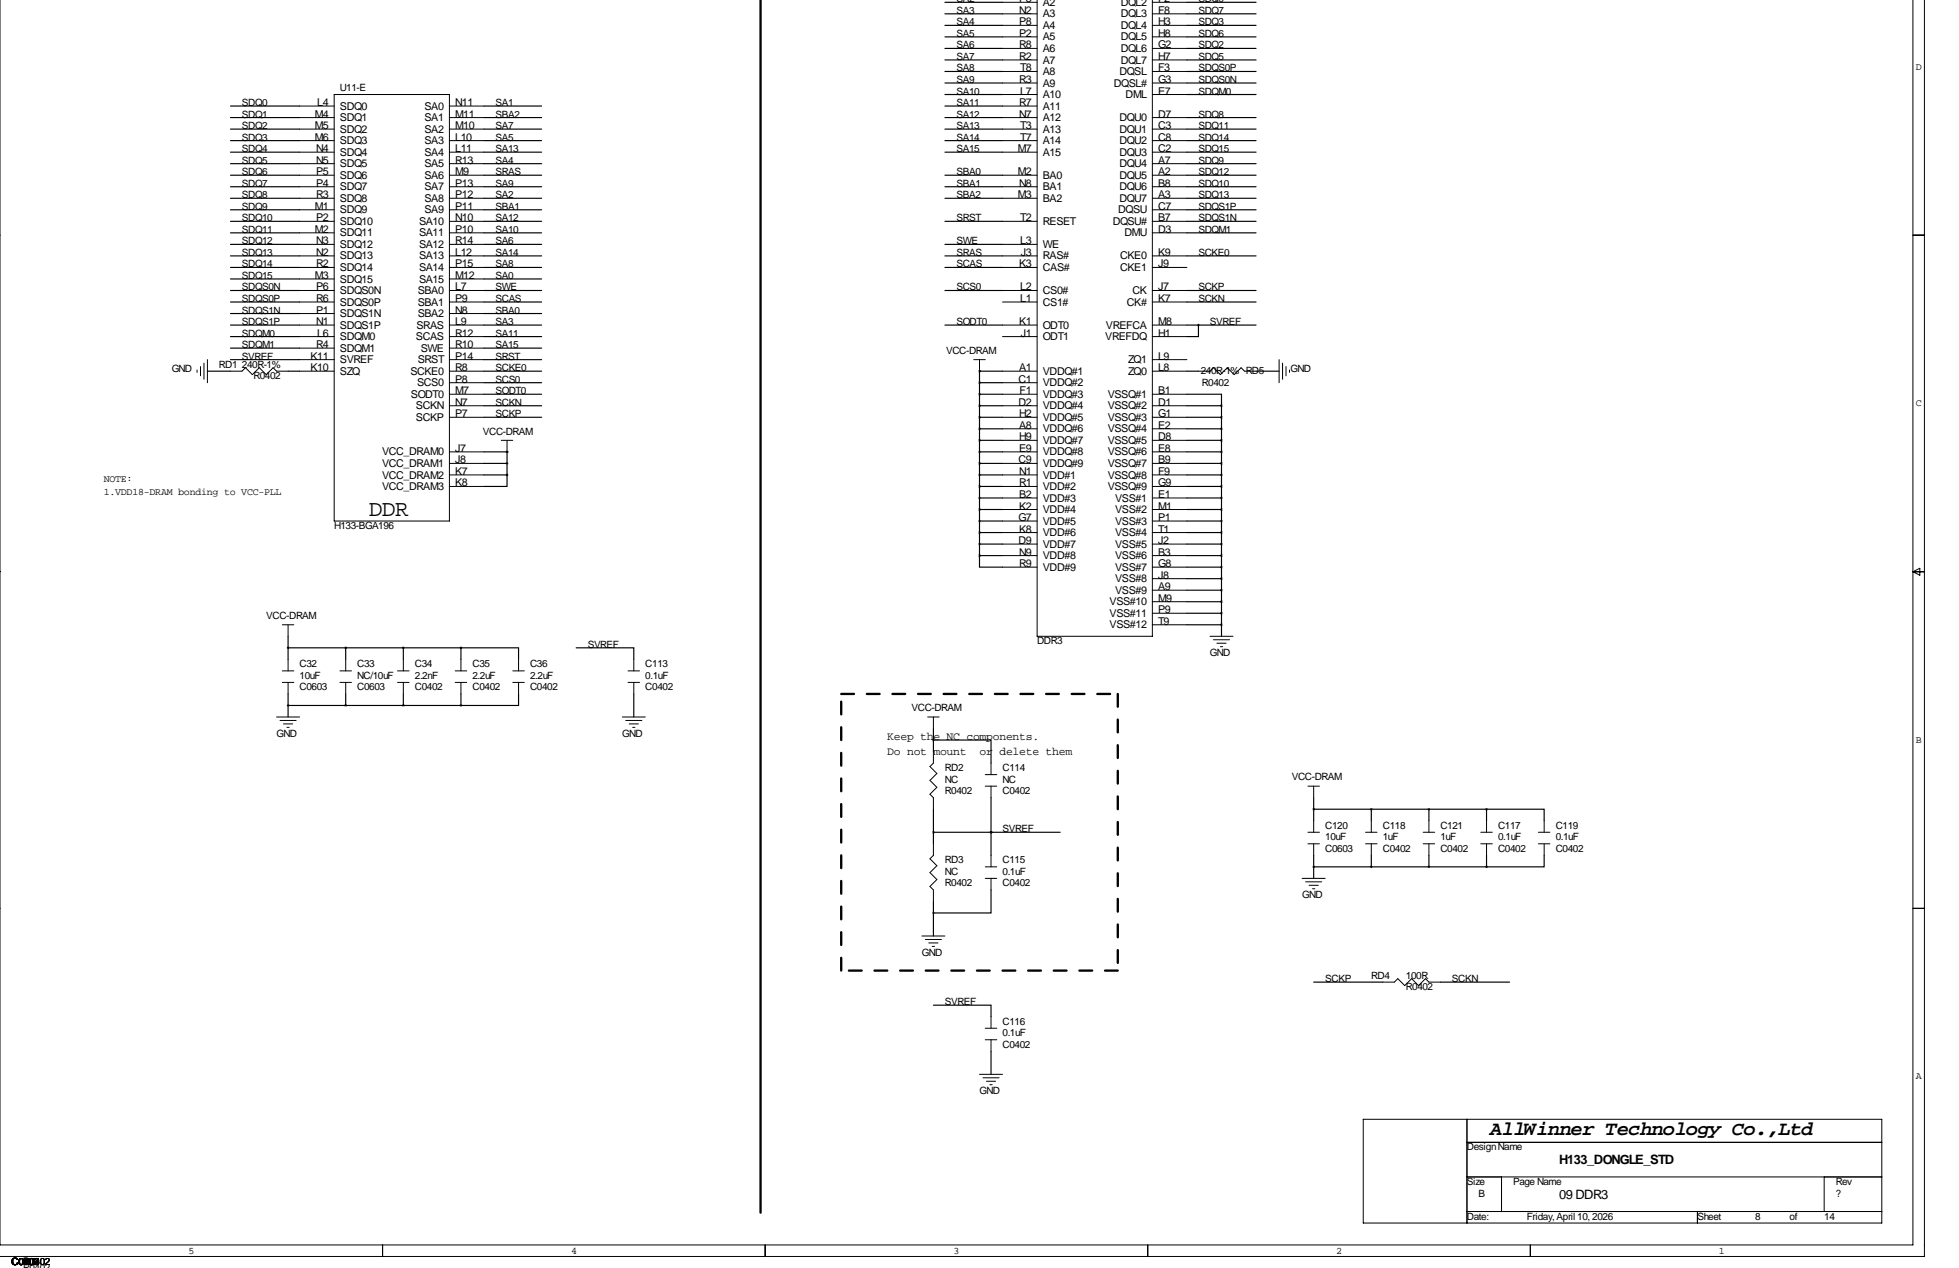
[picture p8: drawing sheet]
<svg xmlns="http://www.w3.org/2000/svg" width="432mm" height="279mm" viewBox="0 0 432 279" stroke-linecap="round" stroke-linejoin="round" font-family="sans-serif">
<path d="M167.6 -.1v267.3" fill="none" stroke="#000" stroke-width=".51"/>
<path d="M185.4 152.9h61M246.4 152.9v61M185.4 213.9v-61M246.4 213.9h-61" fill="none" stroke="#000" stroke-width=".51" stroke-dasharray="2.8 2.8"/>
<g fill="none" stroke="#000" stroke-width=".22">
<path d="M0 -.1v274.4h421.6v-274.4M228.6 -.1v140.3h25.4v-140.2M424.2 -.1v277h-424.3M221 .5h7.6M221 3h7.6M221 5.6h7.6M221 8.1h7.6M221 10.7h7.6M221 13.2h7.6M221 15.7h7.6M221 18.3h7.6M254 .5h7.6"/>
<path d="M254 3h7.6M254 5.6h7.6M254 8.1h7.6M254 10.7h7.6M254 13.2h7.6M254 15.7h7.6M254 18.3h7.6M66 23.4h7.7M66 25.9h7.7M66 28.4h7.7M66 31h7.7M66 33.5h7.7"/>
<path d="M66 38.6h7.7M66 36.1h7.7M73.7 20.8h25.4v94h-25.4zM99.1 23.4h7.6M99.1 25.9h7.6M99.1 28.4h7.6M99.1 31h7.6M99.1 33.5h7.6M99.1 38.6h7.6M99.1 36.1h7.6M221 20.8h7.6M221 23.4h7.6"/>
<path d="M221 25.9h7.6M221 28.4h7.6M221 31h7.6M221 33.5h7.6M221 38.6h7.6M254 20.8h7.6M254 25.9h7.6M254 28.4h7.6M254 31h7.6M254 33.5h7.6M254 38.6h7.6M254 36.1h7.6"/>
<path d="M-.1 51.8h.1M66 41.1h7.7M66 43.7h7.7M66 53.8h7.7M66 56.4h7.7M66 58.9h7.7M66 46.2h7.7M66 48.8h7.7M66 51.3h7.7M99.1 41.1h7.6M99.1 43.7h7.6M99.1 53.8h7.6"/>
<path d="M99.1 56.4h7.6M99.1 58.9h7.6M99.1 46.2h7.6M99.1 48.8h7.6M99.1 51.3h7.6M221 41.1h7.6M221 43.7h7.6M221 53.8h7.6M221 56.4h7.6M221 58.9h7.6M221 48.8h7.6M254 41.1h7.6"/>
<path d="M254 43.7h7.6M254 56.4h7.6M254 58.9h7.6M254 46.2h7.6M254 48.8h7.6M254 51.3h7.6M421.6 51.8h2.6M45.7 79.2v5.1M66 64h7.7M66 66.5h7.7M66 71.6h7.7M66 74.2h7.7"/>
<path d="M66 79.2h7.7M66 61.5h7.7M66 69.1h7.7M66 76.7h7.7M99.1 64h7.6M99.1 66.5h7.6M99.1 71.6h7.6M99.1 74.2h7.6M99.1 79.2h7.6M99.1 61.5h7.6M99.1 69.1h7.6M99.1 76.7h7.6"/>
<path d="M214.6 79.2h2.6M215.9 79.2v2.6M221 64h7.6M221 66.5h7.6M221 71.6h7.6M221 74.2h7.6M254 64h7.6M254 66.5h7.6M254 71.6h7.6M254 74.2h7.6M254 79.2h7.6M281.9 79.2v5.1"/>
<path d="M43.4 81.5v.5M44.2 80.8v2M45 80v3.6M50.8 81.8h2.5l.8-.8 1.5 1.5 1.5-1.5 1.6 1.5 1.5-1.5 .8 .8h2.5M66 81.8h7.7M99.1 81.8h7.6M99.1 84.3h7.6M99.1 86.9h7.6M99.1 89.4h7.6M99.1 91.9h7.6M99.1 99.6h7.6M110.5 97h2.5"/>
<path d="M111.8 97v2.6M221 81.8h7.6M221 84.3h7.6M221 86.9h7.6M221 89.4h7.6M221 91.9h7.6M221 94.5h7.6M221 97h7.6M221 99.6h7.6M254 81.8h7.6M254 86.9h7.6M254 89.4h7.6"/>
<path d="M254 91.9h7.6M254 94.5h7.6M254 97h7.6M254 99.6h7.6M264.2 81.8h2.5l.8-.8 1.5 1.5 1.5-1.5 1.5 1.5 1.6-1.5 .7 .8h2.6M282.7 80v3.6M283.5 80.8v2M284.2 81.5v.5M99.1 102.1h7.6M99.1 107.2h7.6M99.1 104.6h7.6M221 102.1h7.6"/>
<path d="M221 107.2h7.6M221 104.6h7.6M221 109.7h7.6M221 112.3h7.6M221 114.8h7.6M221 117.3h7.6M221 119.9h7.6M254 102.1h7.6M254 107.2h7.6M254 104.6h7.6M254 109.7h7.6M254 112.3h7.6"/>
<path d="M254 114.8h7.6M254 117.3h7.6M254 119.9h7.6M-.1 126h.1M62.2 137.7h2.6M63.5 137.7v2.5M221 122.4h7.6M221 125h7.6M254 122.4h7.6M254 125h7.6M254 127.5h7.6M254 130h7.6"/>
<path d="M254 132.6h7.6M254 135.1h7.6M254 137.7h7.6M421.6 126h2.6M421.6 126l1.6-.8v1.5zM61 158h5M61.7 158.8h3.6M62.2 150.4h2.6M62.2 147.8h2.6M62.5 159.5h2M63.5 145.3v2.5M63.5 150.4v2.5"/>
<path d="M74.9 150.4h2.6M74.9 147.8h2.6M76.2 145.3v2.5M76.2 150.4v2.5M87.6 150.4h2.6M87.6 147.8h2.6M88.9 145.3v2.5M88.9 150.4v2.5M100.3 150.4h2.6M100.3 147.8h2.6M101.6 145.3v2.5M101.6 150.4v2.5"/>
<path d="M113 150.4h2.6M113 147.8h2.6M114.3 145.3v2.5M114.3 150.4v2.5M137.2 158h5M137.9 158.8h3.6M138.4 150.4h2.6M138.4 147.8h2.6M138.7 159.5h2M139.7 145.3v2.5M139.7 150.4v2.5M204.5 158h2.5"/>
<path d="M205.7 158v2.5M266.7 140.2h5.1M267.5 141h3.5M268.2 141.7h2.1M269 142.5h.5M63.2 160.3h.6M139.4 160.3h.6M205.7 165.6v2.5l-.7 .8 1.5 1.5-1.5 1.6 1.5 1.5-1.5 1.5 .7 .8v2.5M217.2 173.2h2.5M217.2 170.7h2.5M218.4 168.1v2.6M218.4 173.2v2.6"/>
<path d="M288.3 173.2h2.5M289.6 173.2v2.6M205.7 185.9v2.6l-.7 .7 1.5 1.6-1.5 1.5 1.5 1.5-1.5 1.5 .7 .8v2.5M217.2 193.5h2.5M217.2 191h2.5M218.4 188.5v2.5M218.4 193.5v2.6M287 193.5h5.1M287.8 194.3h3.5M288.3 185.9h2.5M288.3 183.4h2.5M288.5 195.1h2.1"/>
<path d="M289.3 195.8h.5M289.6 180.8v2.6M289.6 185.9v2.6M301 185.9h2.5M301 183.4h2.5M302.3 180.8v2.6M302.3 185.9v2.6M313.7 185.9h2.5M313.7 183.4h2.5M315 180.8v2.6M315 185.9v2.6M326.4 185.9h2.5"/>
<path d="M326.4 183.4h2.5M327.7 180.8v2.6M327.7 185.9v2.6M339.1 185.9h2.5M339.1 183.4h2.5M340.4 180.8v2.6M340.4 185.9v2.6M-.1 200.2h.1M203.2 206.2h5.1M204 207h3.5M204.7 207.8h2.1M205.5 208.5h.5"/>
<path d="M304.8 216.4h2.5l.8-.8 1.5 1.6 1.5-1.6 1.6 1.6 1.5-1.6 .8 .8h2.5M421.6 200.2h2.6M215.9 236.7h5.1M216.7 237.5h3.5M217.2 229.1h2.5M217.2 226.6h2.5M217.4 238.3h2.1M218.2 239h.5M218.4 224v2.6M218.4 229.1v2.5M300.5 246.6h114.3v22.9h-114.3zM323.3 246.6v22.9"/>
<path d="M323.3 251.7h91.5M323.3 259.3h91.5M331 259.3v7.7M402.1 259.3v7.7M84.3 274.3v2.6M168.7 274.3v2.6M253 274.3v2.6M323.3 267h91.5M337.3 274.3v2.6M374.1 267v2.5"/>
</g>
<g fill="none" stroke="#000" stroke-width=".25">
<path d="M208.3 15.7h12.7M208.3 10.7h12.7M208.3 18.3h12.7M208.3 8.1h12.7M208.3 5.6h12.7M208.3 3h12.7M208.3 13.2h12.7M208.3 .5h12.7M261.6 15.7h15.3M261.6 10.7h15.3M261.6 18.3h15.3M261.6 8.1h15.3"/>
<path d="M261.6 5.6h15.3M261.6 3h15.3M261.6 13.2h15.3M261.6 .5h15.3M50.8 33.5h15.2M50.8 25.9h15.2M50.8 28.4h15.2M50.8 38.6h15.2M50.8 31h15.2M50.8 23.4h15.2M50.8 36.1h15.2M106.7 33.5h12.7"/>
<path d="M106.7 25.9h12.7M106.7 28.4h12.7M106.7 38.6h12.7M106.7 31h12.7M106.7 23.4h12.7M106.7 36.1h12.7M208.3 33.5h12.7M208.3 25.9h12.7M208.3 28.4h12.7M208.3 38.6h12.7M208.3 31h12.7M208.3 23.4h12.7"/>
<path d="M208.3 20.8h12.7M261.6 33.5h15.3M261.6 25.9h15.3M261.6 28.4h15.3M261.6 38.6h15.3M261.6 31h15.3M261.6 36.1h15.3M261.6 20.8h15.3M50.8 46.2h15.2M50.8 43.7h15.2M50.8 41.1h15.2M50.8 48.8h15.2"/>
<path d="M50.8 51.3h15.2M50.8 58.9h15.2M50.8 56.4h15.2M50.8 53.8h15.2M106.7 46.2h12.7M106.7 43.7h12.7M106.7 41.1h12.7M106.7 48.8h12.7M106.7 51.3h12.7M106.7 58.9h12.7M106.7 56.4h12.7M106.7 53.8h12.7"/>
<path d="M208.3 43.7h12.7M208.3 41.1h12.7M208.3 48.8h12.7M208.3 58.9h12.7M208.3 56.4h12.7M208.3 53.8h12.7M261.6 46.2h15.3M261.6 43.7h15.3M261.6 41.1h15.3M261.6 48.8h15.3M261.6 51.3h15.3M261.6 56.4h15.3"/>
<path d="M50.8 66.5h15.2M50.8 64h15.2M50.8 76.7h15.2M50.8 69.1h15.2M50.8 74.2h15.2M50.8 71.6h15.2M50.8 61.5h15.2M50.8 79.2h15.2M106.7 66.5h12.7M106.7 64h12.7M106.7 76.7h12.7M106.7 69.1h12.7"/>
<path d="M106.7 74.2h12.7M106.7 71.6h12.7M106.7 61.5h12.7M106.7 79.2h12.7M208.3 64h12.7M208.3 71.6h12.7M261.6 66.5h15.3M261.6 64h15.3M261.6 71.6h15.3M264.2 71.6v2.6h-2.6M45.7 81.8h5.1M63.5 81.8h2.5"/>
<path d="M106.7 86.9h12.7M106.7 81.8h12.7M106.7 89.4h12.7M106.7 91.9h12.7M106.7 84.3h12.7M106.7 99.6h5.1M111.8 99.6h.1M111.8 99.6v5M215.9 81.8h.1M215.9 86.9h5.1M215.9 81.8h5.1M215.9 89.4h5.1"/>
<path d="M215.9 91.9h5.1M215.9 84.3h5.1M215.9 99.6h5.1M215.9 81.8v40.6M215.9 94.5h5.1M215.9 97h5.1M261.6 86.9h7.6v2.5M261.6 81.8h2.6M261.6 89.4h7.6M261.6 91.9h7.6M261.6 99.6h7.6M261.6 94.5h7.6"/>
<path d="M261.6 97h7.6M269.2 89.4v50.8M276.9 81.8h5M106.7 102.1h5.1M106.7 104.6h5.1M111.8 104.6v2.6h-5.1M215.9 102.1h5.1M215.9 104.6h5.1M215.9 107.2h5.1M215.9 109.7h5.1M215.9 112.3h5.1M215.9 114.8h5.1"/>
<path d="M215.9 117.3h5.1M215.9 119.9h5.1M261.6 102.1h7.6M261.6 104.6h7.6M261.6 107.2h7.6M261.6 109.7h7.6M261.6 112.3h7.6M261.6 114.8h7.6M261.6 117.3h7.6M261.6 119.9h7.6M215.9 122.4v2.6h5.1M215.9 122.4h5.1"/>
<path d="M261.6 122.4h7.6M261.6 125h7.6M261.6 127.5h7.6M261.6 130h7.6M261.6 132.6h7.6M261.6 135.1h7.6M261.6 137.7h7.6M63.5 155.4h38.1M63.5 140.2v5.1M63.5 152.9v5.1M63.5 142.7h38.1M76.2 142.7v2.6"/>
<path d="M76.2 152.9v2.5M88.9 142.7v2.6M88.9 152.9v2.5M101.6 142.7h12.7v2.6M101.6 142.7v2.6M101.6 152.9v2.5M114.3 152.9v2.5h-12.7M127 142.7h12.7v2.6M139.7 152.9v5.1M205.7 163.1h12.7v5M205.7 160.5v5.1M205.7 178.3v7.6"/>
<path d="M218.4 175.8v12.7M289.6 175.8v5M289.6 178.3h38.1M302.3 178.3v2.5M315 178.3v2.5M327.7 178.3h12.7v2.5M327.7 178.3v2.5M205.7 198.6v7.6M205.7 183.4h28M218.4 183.4h.1M218.4 196.1v5.1h-12.7M289.6 188.5v5"/>
<path d="M289.6 191h38.1M302.3 188.5v2.5M315 188.5v2.5M327.7 188.5v2.5M340.4 188.5v2.5h-12.7M289.6 216.4h15.2M317.5 216.4h15.2M205.7 221.5h12.7v2.5M218.4 231.6v5.1"/>
</g>
<path d="M205.7 183.4a.05 .05 0 0 0 .1 0 .05 .05 0 0 0-.1 0zM218.4 183.4a.05 .05 0 0 0 .1 0 .05 .05 0 0 0-.1 0zM111.7 104.6a.05 .05 0 0 0 .1 0 .05 .05 0 0 0-.1 0zM111.7 102.1a.05 .05 0 0 0 .1 0 .05 .05 0 0 0-.1 0zM111.7 99.6a.05 .05 0 0 0 .1 0 .05 .05 0 0 0-.1 0zM264.1 71.6a.05 .05 0 0 0 .1 0 .05 .05 0 0 0-.1 0zM205.7 163.1a.05 .05 0 0 0 .1 0 .05 .05 0 0 0-.1 0zM289.5 178.3a.05 .05 0 0 0 .1 0 .05 .05 0 0 0-.1 0zM327.6 178.3a.05 .05 0 0 0 .1 0 .05 .05 0 0 0-.1 0zM302.2 178.3a.05 .05 0 0 0 .1 0 .05 .05 0 0 0-.1 0zM314.9 178.3a.05 .05 0 0 0 .1 0 .05 .05 0 0 0-.1 0zM205.7 201.2a.05 .05 0 0 0 .1 0 .05 .05 0 0 0-.1 0zM289.5 191a.05 .05 0 0 0 .1 0 .05 .05 0 0 0-.1 0zM327.6 191a.05 .05 0 0 0 .1 0 .05 .05 0 0 0-.1 0zM302.2 191a.05 .05 0 0 0 .1 0 .05 .05 0 0 0-.1 0zM314.9 191a.05 .05 0 0 0 .1 0 .05 .05 0 0 0-.1 0zM269.2 99.6a.05 .05 0 0 0 .1 0 .05 .05 0 0 0-.1 0zM269.2 102.1a.05 .05 0 0 0 .1 0 .05 .05 0 0 0-.1 0zM269.2 104.6a.05 .05 0 0 0 .1 0 .05 .05 0 0 0-.1 0zM269.2 107.2a.05 .05 0 0 0 .1 0 .05 .05 0 0 0-.1 0zM269.2 137.7a.05 .05 0 0 0 .1 0 .05 .05 0 0 0-.1 0zM269.2 135.1a.05 .05 0 0 0 .1 0 .05 .05 0 0 0-.1 0zM269.2 132.6a.05 .05 0 0 0 .1 0 .05 .05 0 0 0-.1 0zM269.2 130a.05 .05 0 0 0 .1 0 .05 .05 0 0 0-.1 0zM269.2 122.4a.05 .05 0 0 0 .1 0 .05 .05 0 0 0-.1 0zM269.2 119.9a.05 .05 0 0 0 .1 0 .05 .05 0 0 0-.1 0zM269.2 117.3a.05 .05 0 0 0 .1 0 .05 .05 0 0 0-.1 0zM269.2 114.8a.05 .05 0 0 0 .1 0 .05 .05 0 0 0-.1 0zM269.2 112.3a.05 .05 0 0 0 .1 0 .05 .05 0 0 0-.1 0zM269.2 109.7a.05 .05 0 0 0 .1 0 .05 .05 0 0 0-.1 0zM269.2 89.4a.05 .05 0 0 0 .1 0 .05 .05 0 0 0-.1 0zM269.2 97a.05 .05 0 0 0 .1 0 .05 .05 0 0 0-.1 0zM269.2 94.5a.05 .05 0 0 0 .1 0 .05 .05 0 0 0-.1 0zM269.2 91.9a.05 .05 0 0 0 .1 0 .05 .05 0 0 0-.1 0zM269.2 127.5a.05 .05 0 0 0 .1 0 .05 .05 0 0 0-.1 0zM269.2 125a.05 .05 0 0 0 .1 0 .05 .05 0 0 0-.1 0zM218.4 183.4a.05 .05 0 0 0 .1 0 .05 .05 0 0 0-.1 0z" fill="#000" stroke="#000" stroke-width=".51"/>
<text font-size="5" x="81.3" y="113.8">DDR</text>
<text font-size="4.4" x="328.4" y="250.2">AllWinner Technology Co.,Ltd</text>
<g font-size="2.8">
<text x="343.7" y="256.5">H133_DONGLE_STD</text>
<text x="343.7" y="264.2">09 DDR3</text>
</g>
<g font-size="2.5">
<text x="195.6" y="163.1">Keep the NC components.</text>
<text x="195.6" y="166.4">Do not mount</text>
<text x="215.9" y="166.4">or delete them</text>
</g>
<g font-size="2.4">
<text x="224.6" y=".5">P3</text>
<text x="224.6" y="3">N2</text>
<text x="224.6" y="5.6">P8</text>
<text x="229.9" y="1.3">A2</text>
<text x="229.9" y="3.8">A3</text>
<text x="247" y="1.3">DQL2</text>
<text x="247" y="3.8">DQL3</text>
<text x="255.3" y=".5">F2</text>
<text x="255.3" y="3">F8</text>
<text x="255.3" y="5.6">H3</text>
<text x="224.6" y="8.1">P2</text>
<text x="224.6" y="10.7">R8</text>
<text x="229.9" y="6.4">A4</text>
<text x="229.9" y="8.9">A5</text>
<text x="229.9" y="11.5">A6</text>
<text x="247" y="6.4">DQL4</text>
<text x="247" y="8.9">DQL5</text>
<text x="247" y="11.5">DQL6</text>
<text x="255.3" y="8.1">H8</text>
<text x="255.3" y="10.7">G2</text>
<text x="224.6" y="13.2">R2</text>
<text x="224.9" y="15.7">T8</text>
<text x="229.9" y="14">A7</text>
<text x="229.9" y="16.5">A8</text>
<text x="246.8" y="16.5">DQSL</text>
<text x="247" y="14">DQL7</text>
<text x="255.3" y="13.2">H7</text>
<text x="255.3" y="15.7">F3</text>
<text x="69.9" y="23.4">L4</text>
<text x="100.3" y="23.4">N11</text>
<text x="224.6" y="18.3">R3</text>
<text x="224.6" y="23.4">R7</text>
<text x="224.9" y="20.8">L7</text>
<text x="229.9" y="19.1">A9</text>
<text x="229.9" y="21.6">A10</text>
<text x="245.5" y="19.1">DQSL#</text>
<text x="248.1" y="21.6">DML</text>
<text x="255.3" y="18.3">G3</text>
<text x="255.3" y="20.8">E7</text>
<text x="69.4" y="25.9">M4</text>
<text x="69.4" y="28.4">M5</text>
<text x="74.9" y="24.2">SDQ0</text>
<text x="74.9" y="26.7">SDQ1</text>
<text x="74.9" y="29.2">SDQ2</text>
<text x="93.6" y="24.2">SA0</text>
<text x="93.6" y="26.7">SA1</text>
<text x="93.6" y="29.2">SA2</text>
<text x="100.3" y="25.9">M11</text>
<text x="100.3" y="28.4">M10</text>
<text x="224.6" y="25.9">N7</text>
<text x="224.9" y="28.4">T3</text>
<text x="229.9" y="24.2">A11</text>
<text x="229.9" y="26.7">A12</text>
<text x="229.9" y="29.2">A13</text>
<text x="246.8" y="26.7">DQU0</text>
<text x="246.8" y="29.2">DQU1</text>
<text x="255.3" y="25.9">D7</text>
<text x="255.3" y="28.4">C3</text>
<text x="69.4" y="31">M6</text>
<text x="69.7" y="33.5">N4</text>
<text x="74.9" y="31.8">SDQ3</text>
<text x="74.9" y="34.3">SDQ4</text>
<text x="93.6" y="31.8">SA3</text>
<text x="93.6" y="34.3">SA4</text>
<text x="100.3" y="31">L10</text>
<text x="100.3" y="33.5">L11</text>
<text x="224.3" y="33.5">M7</text>
<text x="224.9" y="31">T7</text>
<text x="229.9" y="31.8">A14</text>
<text x="229.9" y="34.3">A15</text>
<text x="246.8" y="31.8">DQU2</text>
<text x="246.8" y="34.3">DQU3</text>
<text x="255.3" y="31">C8</text>
<text x="255.3" y="33.5">C2</text>
<text x="69.7" y="36.1">N5</text>
<text x="69.7" y="38.6">P5</text>
<text x="69.7" y="41.1">P4</text>
<text x="74.9" y="36.9">SDQ5</text>
<text x="74.9" y="39.4">SDQ6</text>
<text x="74.9" y="41.9">SDQ7</text>
<text x="93.6" y="36.9">SA5</text>
<text x="93.6" y="39.4">SA6</text>
<text x="93.6" y="41.9">SA7</text>
<text x="100.3" y="36.1">R13</text>
<text x="100.3" y="38.6">M9</text>
<text x="100.3" y="41.1">P13</text>
<text x="224.3" y="38.6">M2</text>
<text x="224.6" y="41.1">N8</text>
<text x="229.9" y="39.4">BA0</text>
<text x="229.9" y="41.9">BA1</text>
<text x="246.8" y="36.9">DQU4</text>
<text x="246.8" y="39.4">DQU5</text>
<text x="246.8" y="41.9">DQU6</text>
<text x="255.3" y="36.1">A7</text>
<text x="255.3" y="38.6">A2</text>
<text x="255.3" y="41.1">B8</text>
<text x="69.4" y="46.2">M1</text>
<text x="69.7" y="43.7">R3</text>
<text x="74.9" y="44.5">SDQ8</text>
<text x="74.9" y="47">SDQ9</text>
<text x="93.6" y="44.5">SA8</text>
<text x="93.6" y="47">SA9</text>
<text x="100.3" y="43.7">P12</text>
<text x="100.3" y="46.2">P11</text>
<text x="224.3" y="43.7">M3</text>
<text x="229.9" y="44.5">BA2</text>
<text x="246.5" y="47">DQSU</text>
<text x="246.8" y="44.5">DQU7</text>
<text x="255.3" y="43.7">A3</text>
<text x="255.3" y="46.2">C7</text>
<text x="69.4" y="51.3">M2</text>
<text x="69.7" y="48.8">P2</text>
<text x="69.7" y="53.8">N3</text>
<text x="74.9" y="49.6">SDQ10</text>
<text x="74.9" y="52.1">SDQ11</text>
<text x="92.4" y="49.6">SA10</text>
<text x="92.4" y="52.1">SA11</text>
<text x="100.3" y="48.8">N10</text>
<text x="100.3" y="51.3">P10</text>
<text x="100.3" y="53.8">R14</text>
<text x="224.9" y="53.8">L3</text>
<text x="224.9" y="48.8">T2</text>
<text x="229.9" y="49.6">RESET</text>
<text x="245.3" y="49.6">DQSU#</text>
<text x="247.8" y="52.1">DMU</text>
<text x="255.3" y="48.8">B7</text>
<text x="255.3" y="51.3">D3</text>
<text x="69.7" y="56.4">N2</text>
<text x="69.7" y="58.9">R2</text>
<text x="74.9" y="54.6">SDQ12</text>
<text x="74.9" y="57.2">SDQ13</text>
<text x="74.9" y="59.7">SDQ14</text>
<text x="92.4" y="54.6">SA12</text>
<text x="92.4" y="57.2">SA13</text>
<text x="92.4" y="59.7">SA14</text>
<text x="100.3" y="56.4">L12</text>
<text x="100.3" y="58.9">P15</text>
<text x="224.6" y="58.9">K3</text>
<text x="225" y="56.4">J3</text>
<text x="229.9" y="54.6">WE</text>
<text x="229.9" y="57.2">RAS#</text>
<text x="229.9" y="59.7">CAS#</text>
<text x="246.9" y="57.2">CKE0</text>
<text x="246.9" y="59.7">CKE1</text>
<text x="255.3" y="56.4">K9</text>
<text x="255.3" y="58.9">J9</text>
<text x="69.4" y="61.5">M3</text>
<text x="69.7" y="64">P6</text>
<text x="74.9" y="62.3">SDQ15</text>
<text x="74.9" y="64.8">SDQS0N</text>
<text x="92.1" y="64.8">SBA0</text>
<text x="92.4" y="62.3">SA15</text>
<text x="100.3" y="61.5">M12</text>
<text x="100.3" y="64">L7</text>
<text x="224.9" y="64">L2</text>
<text x="229.9" y="64.8">CS0#</text>
<text x="249.6" y="64.8">CK</text>
<text x="255.3" y="64">J7</text>
<text x="69.7" y="66.5">R6</text>
<text x="69.7" y="69.1">P1</text>
<text x="69.7" y="71.6">N1</text>
<text x="74.9" y="67.3">SDQS0P</text>
<text x="74.9" y="69.9">SDQS1N</text>
<text x="92.1" y="67.3">SBA1</text>
<text x="92.1" y="69.9">SBA2</text>
<text x="100.3" y="66.5">P9</text>
<text x="100.3" y="69.1">N8</text>
<text x="100.3" y="71.6">L9</text>
<text x="224.6" y="71.6">K1</text>
<text x="224.9" y="66.5">L1</text>
<text x="229.9" y="67.3">CS1#</text>
<text x="248.4" y="67.3">CK#</text>
<text x="255.3" y="66.5">K7</text>
<text x="255.3" y="71.6">M8</text>
<text x="69.7" y="76.7">R4</text>
<text x="69.9" y="74.2">L6</text>
<text x="74.9" y="72.4">SDQS1P</text>
<text x="74.9" y="75">SDQM0</text>
<text x="74.9" y="77.5">SDQM1</text>
<text x="91.7" y="75">SCAS</text>
<text x="91.8" y="72.4">SRAS</text>
<text x="92.8" y="77.5">SWE</text>
<text x="100.3" y="74.2">R12</text>
<text x="100.3" y="76.7">R10</text>
<text x="225" y="74.2">J1</text>
<text x="229.9" y="72.4">ODT0</text>
<text x="229.9" y="75">ODT1</text>
<text x="243.6" y="75">VREFDQ</text>
<text x="243.8" y="72.4">VREFCA</text>
<text x="255.3" y="74.2">H1</text>
<text x="68.4" y="79.2">K11</text>
<text x="68.4" y="81.8">K10</text>
<text x="74.9" y="80">SVREF</text>
<text x="74.9" y="82.6">SZQ</text>
<text x="90.5" y="82.6">SCKE0</text>
<text x="92.1" y="80">SRST</text>
<text x="100.3" y="79.2">P14</text>
<text x="100.3" y="81.8">R8</text>
<text x="224.6" y="81.8">A1</text>
<text x="229.9" y="82.6">VDDQ#1</text>
<text x="248.7" y="80">ZQ1</text>
<text x="248.7" y="82.6">ZQ0</text>
<text x="255.3" y="79.2">L9</text>
<text x="255.3" y="81.8">L8</text>
<text x="90.6" y="87.7">SODT0</text>
<text x="91.9" y="85.1">SCS0</text>
<text x="100.3" y="84.3">P8</text>
<text x="100.3" y="86.9">M7</text>
<text x="100.3" y="89.4">N7</text>
<text x="224.5" y="84.3">C1</text>
<text x="224.5" y="89.4">D2</text>
<text x="224.7" y="86.9">F1</text>
<text x="229.9" y="85.1">VDDQ#2</text>
<text x="229.9" y="87.7">VDDQ#3</text>
<text x="244.2" y="87.7">VSSQ#1</text>
<text x="255.3" y="86.9">B1</text>
<text x="255.3" y="89.4">D1</text>
<text x="91.7" y="90.2">SCKN</text>
<text x="91.7" y="92.7">SCKP</text>
<text x="100.3" y="91.9">P7</text>
<text x="224.6" y="91.9">H2</text>
<text x="224.6" y="94.5">A8</text>
<text x="229.9" y="90.2">VDDQ#4</text>
<text x="229.9" y="92.7">VDDQ#5</text>
<text x="229.9" y="95.3">VDDQ#6</text>
<text x="244.2" y="90.2">VSSQ#2</text>
<text x="244.2" y="92.7">VSSQ#3</text>
<text x="244.2" y="95.3">VSSQ#4</text>
<text x="255.3" y="91.9">G1</text>
<text x="255.3" y="94.5">E2</text>
<text x="84.2" y="100.4">VCC_DRAM0</text>
<text x="100.3" y="99.6">J7</text>
<text x="224.6" y="97">H9</text>
<text x="224.6" y="99.6">E9</text>
<text x="229.9" y="97.8">VDDQ#7</text>
<text x="229.9" y="100.4">VDDQ#8</text>
<text x="244.2" y="97.8">VSSQ#5</text>
<text x="244.2" y="100.4">VSSQ#6</text>
<text x="255.3" y="97">D8</text>
<text x="255.3" y="99.6">E8</text>
<text x="84.2" y="102.9">VCC_DRAM1</text>
<text x="84.2" y="105.4">VCC_DRAM2</text>
<text x="84.2" y="108">VCC_DRAM3</text>
<text x="100.3" y="102.1">J8</text>
<text x="100.3" y="104.6">K7</text>
<text x="100.3" y="107.2">K8</text>
<text x="224.5" y="102.1">C9</text>
<text x="224.6" y="107.2">R1</text>
<text x="224.6" y="104.6">N1</text>
<text x="229.9" y="102.9">VDDQ#9</text>
<text x="229.9" y="108">VDD#2</text>
<text x="229.9" y="105.4">VDD#1</text>
<text x="244.2" y="102.9">VSSQ#7</text>
<text x="244.2" y="105.4">VSSQ#8</text>
<text x="244.2" y="108">VSSQ#9</text>
<text x="255.3" y="102.1">B9</text>
<text x="255.3" y="104.6">F9</text>
<text x="255.3" y="107.2">G9</text>
<text x="224.6" y="109.7">B2</text>
<text x="224.6" y="112.3">K2</text>
<text x="229.9" y="110.5">VDD#3</text>
<text x="229.9" y="113.1">VDD#4</text>
<text x="245.8" y="110.5">VSS#1</text>
<text x="245.8" y="113.1">VSS#2</text>
<text x="255.3" y="109.7">E1</text>
<text x="255.3" y="112.3">M1</text>
<text x="224.5" y="114.8">G7</text>
<text x="224.5" y="119.9">D9</text>
<text x="224.6" y="117.3">K8</text>
<text x="229.9" y="115.6">VDD#5</text>
<text x="229.9" y="118.1">VDD#6</text>
<text x="245.8" y="115.6">VSS#3</text>
<text x="245.8" y="118.1">VSS#4</text>
<text x="255.3" y="114.8">P1</text>
<text x="255.3" y="117.3">T1</text>
<text x="255.3" y="119.9">J2</text>
<text x="224.6" y="122.4">N9</text>
<text x="224.6" y="125">R9</text>
<text x="229.9" y="120.7">VDD#7</text>
<text x="229.9" y="123.2">VDD#8</text>
<text x="229.9" y="125.8">VDD#9</text>
<text x="245.8" y="120.7">VSS#5</text>
<text x="245.8" y="123.2">VSS#6</text>
<text x="245.8" y="125.8">VSS#7</text>
<text x="255.3" y="122.4">B3</text>
<text x="255.3" y="125">G8</text>
<text x="245.8" y="128.3">VSS#8</text>
<text x="245.8" y="130.8">VSS#9</text>
<text x="255.3" y="127.5">J8</text>
<text x="255.3" y="130">A9</text>
<text x="244.6" y="133.4">VSS#10</text>
<text x="244.6" y="135.9">VSS#11</text>
<text x="255.3" y="132.6">M9</text>
<text x="255.3" y="135.1">P9</text>
<text x="255.3" y="137.7">T9</text>
<text x="244.6" y="138.5">VSS#12</text>
</g>
<g font-size="2.2">
<text x="210.8" y="5.6">SA4</text>
<text x="210.8" y="3">SA3</text>
<text x="210.8" y=".5">SA2</text>
<text x="264.2" y="5.6">SDQ3</text>
<text x="264.2" y="3">SDQ7</text>
<text x="264.2" y=".5">SDQ0</text>
<text x="210.8" y="8.1">SA5</text>
<text x="210.8" y="10.7">SA6</text>
<text x="264.2" y="10.7">SDQ2</text>
<text x="264.2" y="8.1">SDQ6</text>
<text x="210.8" y="13.2">SA7</text>
<text x="210.8" y="15.7">SA8</text>
<text x="264.2" y="15.7">SDQS0P</text>
<text x="264.2" y="13.2">SDQ5</text>
<text x="422.3" y="15.4">D</text>
<text x="53.3" y="23.4">SDQ0</text>
<text x="74.9" y="20.1">U11-E</text>
<text x="109.2" y="23.4">SA1</text>
<text x="210.8" y="23.4">SA11</text>
<text x="210.8" y="20.8">SA10</text>
<text x="210.8" y="18.3">SA9</text>
<text x="264.2" y="18.3">SDQS0N</text>
<text x="264.2" y="20.8">SDQM0</text>
<text x="53.3" y="28.4">SDQ2</text>
<text x="53.3" y="25.9">SDQ1</text>
<text x="109.2" y="25.9">SBA2</text>
<text x="109.2" y="28.4">SA7</text>
<text x="210.8" y="28.4">SA13</text>
<text x="210.8" y="25.9">SA12</text>
<text x="264.2" y="25.9">SDQ8</text>
<text x="264.2" y="28.4">SDQ11</text>
<text x="53.3" y="33.5">SDQ4</text>
<text x="53.3" y="31">SDQ3</text>
<text x="109.2" y="33.5">SA13</text>
<text x="109.2" y="31">SA5</text>
<text x="210.8" y="33.5">SA15</text>
<text x="210.8" y="31">SA14</text>
<text x="264.2" y="31">SDQ14</text>
<text x="264.2" y="33.5">SDQ15</text>
<text x="53.3" y="38.6">SDQ6</text>
<text x="53.3" y="41.1">SDQ7</text>
<text x="53.3" y="36.1">SDQ5</text>
<text x="109.2" y="41.1">SA9</text>
<text x="109.2" y="36.1">SA4</text>
<text x="109.2" y="38.6">SRAS</text>
<text x="210.8" y="41.1">SBA1</text>
<text x="210.8" y="38.6">SBA0</text>
<text x="264.2" y="36.1">SDQ9</text>
<text x="264.2" y="41.1">SDQ10</text>
<text x="264.2" y="38.6">SDQ12</text>
<text x="53.3" y="43.7">SDQ8</text>
<text x="53.3" y="46.2">SDQ9</text>
<text x="109.2" y="46.2">SBA1</text>
<text x="109.2" y="43.7">SA2</text>
<text x="210.8" y="43.7">SBA2</text>
<text x="264.2" y="46.2">SDQS1P</text>
<text x="264.2" y="43.7">SDQ13</text>
<text x="53.3" y="48.8">SDQ10</text>
<text x="53.3" y="51.3">SDQ11</text>
<text x="53.3" y="53.8">SDQ12</text>
<text x="109.2" y="51.3">SA10</text>
<text x="109.2" y="53.8">SA6</text>
<text x="109.2" y="48.8">SA12</text>
<text x="210.8" y="53.8">SWE</text>
<text x="210.8" y="48.8">SRST</text>
<text x="264.2" y="48.8">SDQS1N</text>
<text x="264.2" y="51.3">SDQM1</text>
<text x="53.3" y="58.9">SDQ14</text>
<text x="53.3" y="56.4">SDQ13</text>
<text x="109.2" y="58.9">SA8</text>
<text x="109.2" y="56.4">SA14</text>
<text x="210.8" y="56.4">SRAS</text>
<text x="210.8" y="58.9">SCAS</text>
<text x="264.2" y="56.4">SCKE0</text>
<text x="53.3" y="64">SDQS0N</text>
<text x="53.3" y="61.5">SDQ15</text>
<text x="109.2" y="64">SWE</text>
<text x="109.2" y="61.5">SA0</text>
<text x="210.8" y="64">SCS0</text>
<text x="264.2" y="64">SCKP</text>
<text x="53.3" y="66.5">SDQS0P</text>
<text x="53.3" y="69.1">SDQS1N</text>
<text x="53.3" y="71.6">SDQS1P</text>
<text x="109.2" y="69.1">SBA0</text>
<text x="109.2" y="71.6">SA3</text>
<text x="109.2" y="66.5">SCAS</text>
<text x="210.8" y="71.6">SODT0</text>
<text x="264.2" y="66.5">SCKN</text>
<text x="266.7" y="71.6">SVREF</text>
<text x="53.3" y="74.2">SDQM0</text>
<text x="53.3" y="76.7">SDQM1</text>
<text x="109.2" y="76.7">SA15</text>
<text x="109.2" y="74.2">SA11</text>
<text x="208.5" y="78">VCC-DRAM</text>
<text x="37.8" y="82">GND</text>
<text x="48.3" y="81">RD1</text>
<text x="53.3" y="81">240R-1%</text>
<text x="53.3" y="79.2">SVREF</text>
<text x="55.9" y="83.6">R0402</text>
<text x="109.2" y="79.2">SRST</text>
<text x="109.2" y="81.8">SCKE0</text>
<text x="264.7" y="82.5">240R-1% RD5</text>
<text x="284.5" y="82">GND</text>
<text x="109.2" y="86.9">SODT0</text>
<text x="109.2" y="89.4">SCKN</text>
<text x="109.2" y="84.3">SCS0</text>
<text x="264.9" y="85">R0402</text>
<text x="422.3" y="89.5">C</text>
<text x="106.4" y="95.8">VCC-DRAM</text>
<text x="109.2" y="91.9">SCKP</text>
<text x="22.9" y="106.2">NOTE:</text>
<text x="22.9" y="109.1">1.VDD18-DRAM bonding to VCC-PLL</text>
<text x="73.7" y="116.6">H133-BGA196</text>
<text x="58.7" y="136.4">VCC-DRAM</text>
<text x="129.5" y="142.7">SVREF</text>
<text x="228.6" y="142">DDR3</text>
<text x="66" y="147.1">C32</text>
<text x="66" y="149.6">10uF</text>
<text x="78.7" y="147.1">C33</text>
<text x="78.7" y="149.6">NC/10uF</text>
<text x="91.4" y="147.1">C34</text>
<text x="91.4" y="149.6">2.2nF</text>
<text x="104.1" y="147.1">C35</text>
<text x="104.1" y="149.6">2.2uF</text>
<text x="116.8" y="147.1">C36</text>
<text x="116.8" y="149.6">2.2uF</text>
<text x="142.2" y="147.1">C113</text>
<text x="142.2" y="149.6">0.1uF</text>
<text x="266.7" y="144.5">GND</text>
<text x="66" y="152.1">C0603</text>
<text x="78.7" y="152.1">C0603</text>
<text x="91.4" y="152.1">C0402</text>
<text x="104.1" y="152.1">C0402</text>
<text x="116.8" y="152.1">C0402</text>
<text x="142.2" y="152.1">C0402</text>
<text x="200.9" y="156.7">VCC-DRAM</text>
<text x="61" y="162.3">GND</text>
<text x="137.2" y="162.3">GND</text>
<text x="422.3" y="163.7">B</text>
<text x="208.3" y="169.9">RD2</text>
<text x="208.3" y="172.5">NC</text>
<text x="221" y="169.9">C114</text>
<text x="221" y="172.5">NC</text>
<text x="284.7" y="172">VCC-DRAM</text>
<text x="208.3" y="175">R0402</text>
<text x="221" y="175">C0402</text>
<text x="221" y="183.4">SVREF</text>
<text x="292.1" y="182.6">C120</text>
<text x="292.1" y="185.2">10uF</text>
<text x="304.8" y="182.6">C118</text>
<text x="304.8" y="185.2">1uF</text>
<text x="317.5" y="182.6">C121</text>
<text x="317.5" y="185.2">1uF</text>
<text x="330.2" y="182.6">C117</text>
<text x="330.2" y="185.2">0.1uF</text>
<text x="342.9" y="182.6">C119</text>
<text x="342.9" y="185.2">0.1uF</text>
<text x="208.3" y="190.2">RD3</text>
<text x="221" y="190.2">C115</text>
<text x="292.1" y="187.7">C0603</text>
<text x="304.8" y="187.7">C0402</text>
<text x="317.5" y="187.7">C0402</text>
<text x="330.2" y="187.7">C0402</text>
<text x="342.9" y="187.7">C0402</text>
<text x="208.3" y="195.3">R0402</text>
<text x="208.3" y="192.8">NC</text>
<text x="221" y="195.3">C0402</text>
<text x="221" y="192.8">0.1uF</text>
<text x="287" y="197.9">GND</text>
<text x="203.2" y="210.6">GND</text>
<text x="302.3" y="215.6">RD4</text>
<text x="309.9" y="215.6">100R</text>
<text x="208.3" y="221.5">SVREF</text>
<text x="292.1" y="216.4">SCKP</text>
<text x="309.9" y="218.2">R0402</text>
<text x="320" y="216.4">SCKN</text>
<text x="221" y="225.8">C116</text>
<text x="221" y="230.9">C0402</text>
<text x="221" y="228.3">0.1uF</text>
<text x="422.3" y="237.9">A</text>
<text x="215.9" y="241">GND</text>
<text x="323.3" y="253.5">Design Name</text>
<text x="323.3" y="261.1">Size</text>
<text x="325.9" y="263.7">B</text>
<text x="333.5" y="261.1">Page Name</text>
<text x="404.6" y="263.7">?</text>
<text x="404.6" y="261.1">Rev</text>
<text x="323.3" y="268.7">Date:</text>
<text x="336.5" y="268.7">Friday, April 10, 2026</text>
<text x="374.1" y="268.7">Sheet</text>
<text x="386.8" y="268.7">8</text>
<text x="394.5" y="268.7">of</text>
<text x="402.1" y="268.7">14</text>
<text x="2.5" y="278.6">C0402</text>
<text x="2.5" y="278.6">C0603</text>
<text x="5.1" y="278.6">R0402</text>
<text x="5.1" y="280.1">R0402</text>
<text x="41.5" y="276.2">5</text>
<text x="125.9" y="276.2">4</text>
<text x="210.2" y="276.2">3</text>
<text x="294.5" y="276.2">2</text>
<text x="378.8" y="276.2">1</text>
</g>
</svg>
